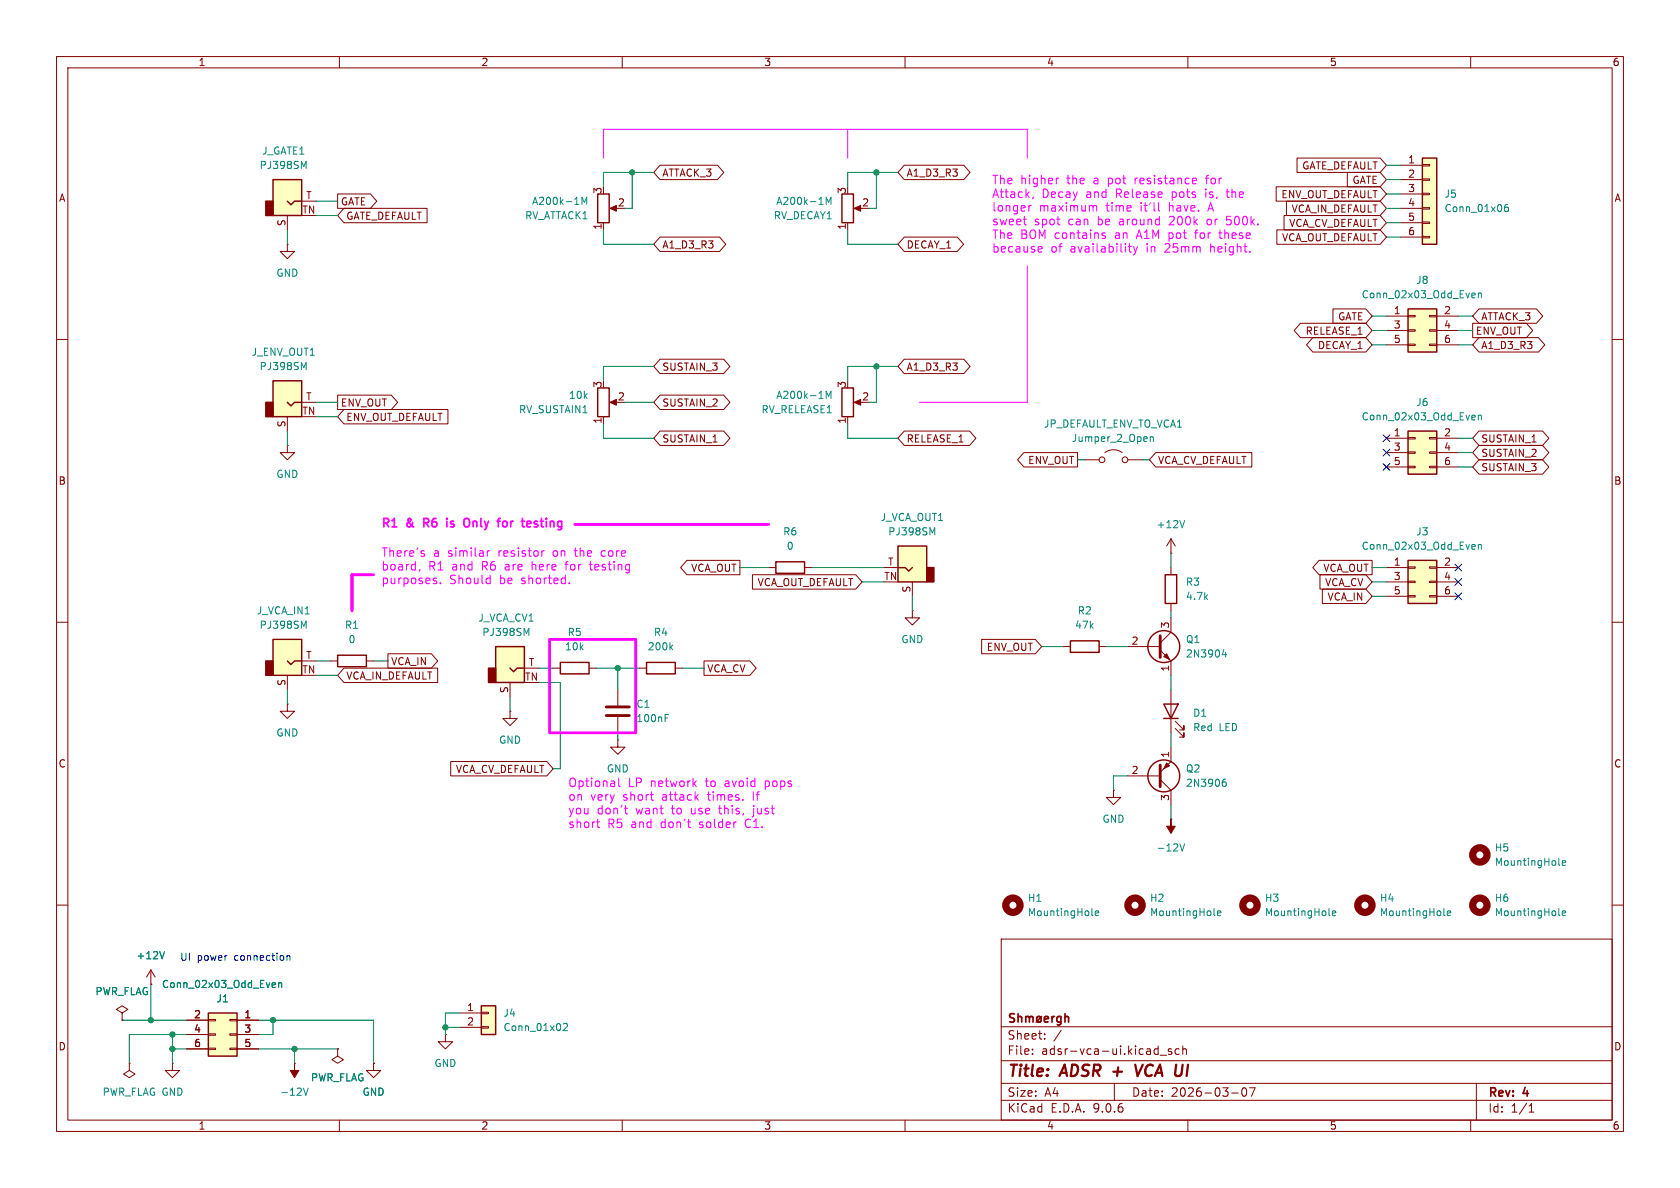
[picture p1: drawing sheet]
<svg xmlns="http://www.w3.org/2000/svg" width="297mm" height="210mm" viewBox="0 0 297 210" stroke-linecap="round" stroke-linejoin="round" font-family="sans-serif">
<g fill="none" stroke="#840000" stroke-width=".18">
<path d="M10 10h277v190h-277zM12 12h273v186h-273zM60 10v2M110 10v2M160 10v2M210 10v2M260 10v2M10 60h2M285 60h2M10 110h2M285 110h2M10 160h2"/>
<path d="M177 166h108v32h-108zM285 160h2M60 198v2M110 198v2M160 198v2M177 194.5h108M177 191.5h108M177 187.5h108M177 181.5h108M182.5 186.3v.1M182.5 185.5v.1M184.7 183.6v.1"/>
<path d="M184.7 182.8v.1M187.6 182.1l-1.3 2M197 191.5v3M205.1 186.5h1.1M207.1 185.5l-.4-.1-.2 .2 .1 .2 .5 .2v.3h-.6M208.5 185.5l-.5-.1-.3 .3v.4l.2 .2h.6M209.1 185.5l.2-.1 .4 .1v.9M209.1 184.9v1.5M210 198v2M217.7 193.2h1.2M219.7 192.4l.2-.1a.81 .81 0 0 1 .6 .6 .81 .81 0 0 1-.3 .8l-.2 .1a.81 .81 0 0 1-.3-1.4zM220.9 192.3h1l-.7 1.5"/>
<path d="M260 198v2M261 191.5v6.5M270.3 196.6h.9M270.3 195.5l.4-.4v1.5"/>
</g>
<path d="M200.7 188.2l.4 2 .9-2" fill="none" stroke="#840000" stroke-width=".4"/>
<g fill="none" stroke="#840000" stroke-width=".3">
<path d="M179.3 179.3l-.5-.1-.2 .1v.5l.6 .2 .1 .4-.2 .3-.6-.1M180 179.8l.2-.1 .4 .1v.9M180 179.2v1.5M181.3 179.8l.5-.1 .2 .2M181.3 179.7v1M182 179.9l.2-.2 .4 .1v.9M182 179.9v.8M183.4 179.8l.4-.1 .3 .3v.4l-.3 .3-.4-.1-.1-.2v-.4zM184.1 179.7l-.9 1M186 179.7v1M186.4 179.7l-.3 .1-.1 .2M187.6 179.8l-.5-.1-.3 .3v.4l.2 .2h.6"/>
<path d="M187.6 179.7v1.2l-.3 .3-.4-.1M188.3 179.8l.2-.1 .3 .1 .1 .9M188.3 179.2v1.5M184.6 180.2l.7-.2v-.2l-.5-.1-.2 .2 .1 .7h.6"/>
</g>
<path d="M158.7 96.5h5.1v6.4h-5.1z" fill="#ffffc2"/>
<path d="M163.8 100.3h1.3v2.6h-1.3z" fill="#840000" stroke="#840000" stroke-width=".25"/>
<path d="M158.7 96.5h5.1v6.4h-5.1zM158.7 100.3h1.3l.7 .7 .6-.7" fill="none" stroke="#840000" stroke-width=".25"/>
<path d="M156.2 100.3h2.5M161.3 102.9v2.5" fill="none" stroke="#840000" stroke-width=".18"/>
<path d="M164.8 94.2l.5-.9v1.3" fill="none" stroke="#008484" stroke-width=".18"/>
<path d="M248.9 99.1h5.1v7.6h-5.1z" fill="#ffffc2"/>
<path d="M248.9 99.1h5.1v7.6h-5.1z" fill="none" stroke="#840000" stroke-width=".25"/>
<g fill="none" stroke="#840000" stroke-width=".18">
<path d="M245.1 100.3h3.8M245.1 102.9h3.8M245.1 105.4h3.8M248.9 100.2h1.3v.3h-1.3zM248.9 102.7h1.3v.3h-1.3zM248.9 105.3h1.3v.2h-1.3zM252.7 100.2h1.3v.3h-1.3zM252.7 102.7h1.3v.3h-1.3zM252.7 105.3h1.3v.2h-1.3zM254 100.3h3.8M254 102.9h3.8M254 105.4h3.8"/>
<path d="M109.2 130.8v1.3h1.3l-1.3 1.3-1.3-1.3h1.3M109.2 130.8h.1"/>
</g>
<path d="M260.4 96.3h.3l.1 .3-.6 .1M260.7 97l-.3 .1M261.3 96.4l.2-.1h.3l.1 .8M261.3 96.3v.8M255.3 161.7l.1 .2M255.9 161.4l.6-.1-.1-.2-.4-.1-.1 .2v.6h.5M275.6 161.7l.2 .2M276.2 161.4l.6-.1-.1-.2-.3-.1-.2 .2v.6h.5" fill="none" stroke="#008484" stroke-width=".18"/>
<g fill="none" stroke="#840000" stroke-width="1.3">
<circle cx="241.3" cy="160" r="1.27"/>
<circle cx="261.6" cy="160" r="1.27"/>
</g>
<path d="M248.9 54.6h5.1v7.6h-5.1z" fill="#ffffc2"/>
<path d="M248.9 54.6h5.1v7.6h-5.1z" fill="none" stroke="#840000" stroke-width=".25"/>
<path d="M245.1 55.9h3.8M245.1 58.4h3.8M248.9 55.8h1.3v.2h-1.3zM248.9 58.3h1.3v.2h-1.3zM252.7 55.8h1.3v.2h-1.3zM252.7 58.3h1.3v.2h-1.3zM254 55.9h3.8M254 58.4h3.8M245.1 61h3.8M248.9 60.8h1.3v.3h-1.3zM252.7 60.8h1.3v.3h-1.3zM254 61h3.8" fill="none" stroke="#840000" stroke-width=".18"/>
<path d="M260.4 51.8l.3 .1 .1 .2-.6 .1M260.7 52.6h-.3M261.3 51.9l.2-.1 .3 .1 .1 .7M261.3 51.8v.8" fill="none" stroke="#008484" stroke-width=".18"/>
<path d="M251.5 27.9h2.5v15.3h-2.5z" fill="#ffffc2"/>
<path d="M251.5 27.9h2.5v15.3h-2.5z" fill="none" stroke="#840000" stroke-width=".25"/>
<path d="M247.6 29.2h3.9M247.6 31.8h3.9M247.6 34.3h3.9M247.6 36.8h3.9M247.6 39.4h3.9M251.5 29.1h1.2v.2h-1.2zM251.5 31.6h1.2v.3h-1.2zM251.5 34.2h1.2v.2h-1.2zM251.5 36.7h1.2v.3h-1.2zM251.5 39.2h1.2v.3h-1.2zM247.6 41.9h3.9M251.5 41.8h1.2v.2h-1.2z" fill="none" stroke="#840000" stroke-width=".18"/>
<path d="M266.6 36.1l-.4 .1a.86 .86 0 0 0 0 1.2l.4-.1 .1-.4-.3-.3-.3 .1-.1 .2" fill="none" stroke="#008484" stroke-width=".18"/>
<path d="M248.9 76.2h5.1v7.6h-5.1z" fill="#ffffc2"/>
<g fill="none" stroke="#840000" stroke-width=".25">
<path d="M248.9 76.2h5.1v7.6h-5.1zM189.2 113.3h5.1v2h-5.1zM206 101.6h2v5.1h-2zM205.7 124.5h2.6l-1.3 2.5zM205.7 127h2.6"/>
<circle cx="205.7" cy="114.3" r="2.82"/>
<circle cx="205.7" cy="137.2" r="2.82"/>
</g>
<g fill="none" stroke="#840000" stroke-width=".18">
<path d="M245.1 77.5h3.8M248.9 77.3h1.3v.3h-1.3zM248.9 79.9h1.3v.2h-1.3zM252.7 77.3h1.3v.3h-1.3zM252.7 79.9h1.3v.2h-1.3zM254 77.5h3.8M191.8 81.3h2.5M195.3 80a2.54 2.54 0 0 1 3.1 0M199.4 81.3h2.5M207 97.8h.1M207 95.3v2.5M207 95.3l-.8 1.2"/>
<path d="M207 95.3l.8 1.2M245.1 80h3.8M245.1 82.6h3.8M248.9 82.4h1.3v.3h-1.3zM252.7 82.4h1.3v.3h-1.3zM254 80h3.8M254 82.6h3.8M188 114.3h1.2M194.3 114.3h1.3M199.4 114.3h5.7M205.1 114.9l1.9 1.9v2.6M207 100.3v1.3"/>
<path d="M207 106.7v1.3M207 109.2v2.6l-1.9 1.9M196.8 139.7v1.3h1.3l-1.3 1.2-1.2-1.2h1.2M196.8 139.7h.1M199.4 137.2h5.7M205.1 137.8l1.9 1.9v2.5M207 132.1v2.5l-1.9 1.9M207 121.9v7.6M207.8 128.8l1.5 1.5v-.8v.8h-.8M207.8 127.5l1.5 1.5v-.7v.7h-.8M207 144.8h.1"/>
<circle cx="194.8" cy="81.3" r=".51"/>
<circle cx="198.9" cy="81.3" r=".51"/>
</g>
<g fill="none" stroke="#008484" stroke-width=".18">
<path d="M203.4 77.2v.8M203.4 77.3l.1-.1 .3 .1 .1 .7M260.4 73.4l.3 .1 .1 .2-.6 .1M260.7 74.2h-.3M261.3 73.5l.2-.1 .3 .1 .1 .7M261.3 73.4v.8M209.4 92l-.4 1.3M216.4 114.8l-.3 .9h.8M216.7 115.3v.8M216.2 138.3l.4-.1 .2 .3-.1 .4h-.5M216.7 137.7l-.4 .2M208.6 149.2l.4 1.2 .4-1.2"/>
<path d="M193 161.7l.2 .2M193.6 161.4l.6-.1v-.2l-.4-.1-.2 .2 .1 .6h.5M214.6 161.7l.2 .2M215.2 161.4l.6-.1v-.2l-.4-.1-.2 .2 .1 .6h.5M234.9 161.7l.2 .2M235.5 161.4l.6-.1v-.2l-.4-.1-.2 .2 .1 .6h.5"/>
</g>
<path d="M205.1 112.4v3.8M205.1 135.3v3.8" fill="none" stroke="#840000" stroke-width=".51"/>
<g fill="#840000" stroke="#840000" stroke-width=".18">
<path d="M206.2 134.9l.6 .5-1.1 .5z"/>
<path d="M205.7 116.1l.5-.5 .6 1z"/>
<path d="M207 144.8v1.3h.8l-.8 1.2-.8-1.2h.8z"/>
</g>
<g fill="none" stroke="#840000" stroke-width="1.3">
<circle cx="179.1" cy="160" r="1.27"/>
<circle cx="200.7" cy="160" r="1.27"/>
<circle cx="221" cy="160" r="1.27"/>
</g>
<path d="M48.3 31.8h5v6.3h-5z" fill="#ffffc2"/>
<path d="M47 35.6h1.3v2.5h-1.3z" fill="#840000" stroke="#840000" stroke-width=".25"/>
<path d="M48.3 31.8h5v6.3h-5zM50.8 35.6l.6 .6 .7-.6h1.2M105.7 68.6h2v5.1h-2zM148.8 68.6h2.1v5.1h-2.1zM137.2 99.3h5v2h-5zM59.7 115.8h5.1v2.1h-5.1zM99.1 117.1h5v2h-5z" fill="none" stroke="#840000" stroke-width=".25"/>
<g fill="none" stroke="#840000" stroke-width=".18">
<path d="M50.8 38.1v2.5M53.3 35.6h2.6M50.8 43.2v1.3h1.3l-1.3 1.2-1.3-1.2h1.3M50.8 43.2h.1M50.8 78.7v1.3h1.3l-1.3 1.3-1.3-1.3h1.3M50.8 78.7h.1M106.7 73.7v1.2M108.2 71.1h1M149.9 73.7v1.2M151.4 71.1h1M58.4 116.8h1.3M64.8 116.8h1.2"/>
<path d="M97.8 118.1h1.3M104.1 118.1h1.3M135.9 100.3h1.3M142.2 100.3h1.3M161.3 108v1.2h-1.3l1.3 1.3 1.3-1.3h-1.3M161.3 108h.1M90.2 125.7v1.3h1.2l-1.2 1.3-1.3-1.3h1.3M90.2 125.7h.1"/>
</g>
<path d="M53.7 29.4l.4-.9v1.3M146.1 70.4v-1.2l.4 .9 .4-.9v1.2" fill="none" stroke="#008484" stroke-width=".18"/>
<g fill="#840000" stroke="#840000" stroke-width=".18">
<path d="M107.8 71.1l1.2-.5v1z"/>
<path d="M151 71.1l1.1-.5v1z"/>
</g>
<path d="M87.6 114.3h5.1v6.4h-5.1z" fill="#ffffc2"/>
<path d="M86.4 118.1h1.2v2.6h-1.2z" fill="#840000" stroke="#840000" stroke-width=".25"/>
<path d="M148.8 34.3h2.1v5.1h-2.1zM87.6 114.3h5.1v6.4h-5.1zM90.2 118.1l.6 .6 .6-.6h1.3M114.3 117.1h5.1v2h-5.1z" fill="none" stroke="#840000" stroke-width=".25"/>
<path d="M149.9 39.4v1.2M151.4 36.8h1M92.7 118.1h2.5M113 118.1h1.3M119.4 118.1h1.2M90.2 120.7v2.5" fill="none" stroke="#840000" stroke-width=".18"/>
<path d="M146.1 36.1v-1.2l.4 .9 .4-.9v1.2M93.1 112l.4-.9v1.2M118.6 114.4l.3 .5M118.9 114l-.5 .5" fill="none" stroke="#008484" stroke-width=".18"/>
<path d="M151 36.8l1.1-.5v1z" fill="#840000" stroke="#840000" stroke-width=".18"/>
<path d="M36.8 179.1h5.1v7.6h-5.1z" fill="#ffffc2"/>
<path d="M36.8 179.1h5.1v7.6h-5.1z" fill="none" stroke="#840000" stroke-width=".25"/>
<g fill="none" stroke="#840000" stroke-width=".18">
<path d="M26.7 174h.1M26.7 171.5l-.8 1.2M26.7 171.5l.7 1.2M26.7 171.5v2.5M22.9 188v1.2l1 .7-1 .6-1.1-.6 1.1-.7M22.9 188h.1M30.5 188v1.2h1.2l-1.2 1.3-1.3-1.3h1.3M30.5 188h.1M33 180.3h3.8M33 182.9h3.8M33 185.4h3.8M36.8 180.2h1.3v.3h-1.3z"/>
<path d="M36.8 182.8h1.3v.2h-1.3zM36.8 185.3h1.3v.2h-1.3zM40.6 180.2h1.3v.3h-1.3zM40.6 182.8h1.3v.2h-1.3zM40.6 185.3h1.3v.2h-1.3zM41.9 180.3h3.8M41.9 182.9h3.8M41.9 185.4h3.8M52.1 188h.1M59.7 185.4v1.3l1 .6-1 .7-1-.7 1-.6M59.7 185.4h.1M66 188v1.2h1.3l-1.3 1.3-1.2-1.3h1.2"/>
<path d="M66 188h.1M78.7 182.9v1.3h1.3l-1.3 1.2-1.2-1.2h1.2M78.7 182.9h.1"/>
</g>
<path d="M29.1 168.2l-.4 1.3M48.3 173.7l.4 .1v.2l-.6 .1M48.7 174.5l-.4 .1M49.3 173.8l.1-.1 .3 .1 .1 .8M49.3 173.7v.9M53.6 192.3l.5 1.3 .4-1.3" fill="none" stroke="#008484" stroke-width=".18"/>
<path d="M52.1 188v1.2h.7l-.7 1.3-.8-1.3h.8z" fill="#840000" stroke="#840000" stroke-width=".18"/>
<path d="M85.1 177.8h2.5v5.1h-2.5z" fill="#ffffc2"/>
<path d="M85.1 177.8h2.5v5.1h-2.5z" fill="none" stroke="#840000" stroke-width=".25"/>
<path d="M81.3 179.1h3.8M85.1 178.9h1.3v.3h-1.3zM81.3 181.6h3.8M85.1 181.5h1.3v.2h-1.3z" fill="none" stroke="#840000" stroke-width=".18"/>
<path d="M99.6 181l.5-.1 .2 .4-.8 .9h.8" fill="none" stroke="#008484" stroke-width=".18"/>
<path d="M48.3 113h5v6.4h-5z" fill="#ffffc2"/>
<path d="M47 116.8h1.3v2.6h-1.3z" fill="#840000" stroke="#840000" stroke-width=".25"/>
<path d="M105.7 34.3h2v5.1h-2zM48.3 113h5v6.4h-5zM50.8 116.8l.6 .7 .7-.7h1.2" fill="none" stroke="#840000" stroke-width=".25"/>
<path d="M106.7 39.4v1.2M108.2 36.8h1M50.8 119.4v2.5M53.3 116.8h2.6M50.8 124.5v1.2h1.3l-1.3 1.3-1.3-1.3h1.3M50.8 124.5h.1M21.6 179.1l1-.7-1-.6-1 .6 1 .7v1.2M21.6 180.3h.1" fill="none" stroke="#840000" stroke-width=".18"/>
<path d="M102.9 36.1v-1.2l.4 .9 .4-.9v1.2M53.7 110.7l.4-.9v1.3M275.6 152.8l.2 .2M276.2 152.6l.6-.2-.1-.2-.3-.1-.2 .2v.6h.5" fill="none" stroke="#008484" stroke-width=".18"/>
<path d="M107.8 36.8l1.2-.5v1z" fill="#840000" stroke="#840000" stroke-width=".18"/>
<circle cx="261.6" cy="151.1" r="1.27" fill="none" stroke="#840000" stroke-width="1.3"/>
<path d="M48.3 67.3h5v6.4h-5z" fill="#ffffc2"/>
<path d="M47 71.1h1.3v2.6h-1.3z" fill="#840000" stroke="#840000" stroke-width=".25"/>
<path d="M48.3 67.3h5v6.4h-5zM50.8 71.1l.6 .7 .7-.7h1.2" fill="none" stroke="#840000" stroke-width=".25"/>
<g fill="none" stroke="#840000" stroke-width=".18">
<path d="M59.7 34.3h5.8l1.1 1.3-1.1 1.2h-5.8zM60.8 36.8h14.7v2.6h-14.7l-1.1-1.3zM116.7 29.2h10.1l1.2 1.3-1.2 1.3h-10.1l-1.1-1.3zM159.9 29.2h10.5l1.1 1.3-1.1 1.3h-10.5l-1.2-1.3zM225.6 33h18.4l1.1 1.3-1.1 1.3h-18.4zM227 38.1h17l1.1 1.3-1.1 1.2h-17zM227.4 35.6h16.6l1.1 1.2-1.1 1.3h-16.6zM229.3 27.9h14.7l1.1 1.3-1.1 1.3h-14.7zM238.2 30.5h5.8l1.1 1.3-1.1 1.2h-5.8zM116.7 41.9h10.5l1.1 1.3-1.1 1.3h-10.5l-1.1-1.3zM159.9 41.9h9.3l1.1 1.3-1.1 1.3h-9.3l-1.2-1.3zM225.7 40.6h18.3l1.1 1.3-1.1 1.3h-18.3z"/>
<path d="M229.9 57.1h11.6l1.1 1.3-1.1 1.3h-11.6l-1.1-1.3zM232.1 59.7h9.4l1.1 1.3-1.1 1.2h-9.4l-1.1-1.2zM235.6 54.6h5.9l1.1 1.3-1.1 1.3h-5.9zM260.3 57.1h9.5l1.2 1.3-1.2 1.3h-9.5zM261.5 59.7h10.5l1.1 1.3-1.1 1.2h-10.5l-1.2-1.2zM261.5 54.6h10.1l1.1 1.3-1.1 1.3h-10.1l-1.2-1.3zM50.8 73.7v2.5M53.3 71.1h2.6M59.7 69.8h9.5l1.1 1.3-1.1 1.3h-9.5zM60.8 72.4h18.4v2.5h-18.4l-1.1-1.2zM116.7 63.5h11.2l1.1 1.3-1.1 1.2h-11.2l-1.1-1.2zM116.7 76.2h11.2l1.1 1.3-1.1 1.2h-11.2l-1.1-1.2z"/>
<path d="M116.7 69.8h11.2l1.1 1.3-1.1 1.3h-11.2l-1.1-1.3zM159.9 63.5h10.5l1.1 1.3-1.1 1.2h-10.5l-1.2-1.2zM159.9 76.2h11.5l1.1 1.3-1.1 1.2h-11.5l-1.2-1.2zM261.5 76.2h11.2l1.1 1.3-1.1 1.2h-11.2l-1.2-1.2zM261.5 78.7h11.2l1.1 1.3-1.1 1.3h-11.2l-1.2-1.3zM121.4 99.1h9.4v2.5h-9.4l-1.1-1.3zM181 80h9.5v2.6h-9.5l-1.1-1.3zM204.3 80h17v2.6h-17l-1.1-1.3zM233.2 99.1h9.4v2.5h-9.4l-1.1-1.3zM261.5 81.3h11.2l1.1 1.3-1.1 1.2h-11.2l-1.2-1.2zM60.8 118.1h16.6v2.6h-16.6l-1.1-1.3zM68.6 115.6h7.7l1.1 1.2-1.1 1.3h-7.7z"/>
<path d="M124.5 116.8h8.1l1.1 1.3-1.1 1.3h-8.1zM133 101.6h18.3l1.1 1.3-1.1 1.2h-18.3zM173.5 113h9.5l1.1 1.3-1.1 1.3h-9.5zM233.4 101.6h8.1l1.1 1.3-1.1 1.2h-8.1zM233.8 104.1h7.7l1.1 1.3-1.1 1.3h-7.7zM79.7 134.6h17l1.1 1.3-1.1 1.3h-17zM109.2 121.9v2.8M109.2 126.7v2.8M26.7 174h.1M21.6 180.3h.1M33 180.3h3.8M33 182.9h3.8"/>
<path d="M33 185.4h3.8M41.9 180.3h3.8M41.9 182.9h3.8M41.9 185.4h3.8M59.7 185.4h.1M66 188h.1"/>
</g>
<path d="M53.7 65l.4-.9v1.2M117.6 126.9h.4M117.6 126.3h.6M29.1 168.2l-.4 1.3M48.3 173.7l.4 .1v.2l-.6 .1M48.7 174.5l-.4 .1M49.3 173.8l.1-.1 .3 .1 .1 .8M49.3 173.7v.9" fill="none" stroke="#008484" stroke-width=".18"/>
<path d="M107.2 125h4.1M107.2 126.5h4.1" fill="none" stroke="#840000" stroke-width=".51"/>
<path d="M106.7 27.9v-5h74.9v5M149.9 22.9v5M181.6 47v24.1h-19" fill="none" stroke="#f0f" stroke-width=".18"/>
<path d="M101.6 92.7h34.3M66 101.6h-3.8v6.4M97.2 113h15.2v16.5h-15.2z" fill="none" stroke="#f0f" stroke-width=".5"/>
<g fill="none" stroke="#008400" stroke-width=".18">
<path d="M55.9 38.1h3.8M55.9 35.6h3.8M111.8 30.5v6.3h-1.3M115.6 30.5h-8.9v2.5M154.9 30.5v6.3h-1.2M158.7 30.5h-8.8v2.5M245.1 36.8h2.5M245.1 34.3h2.5M245.1 39.4h2.5M245.1 31.8h2.5M245.1 29.2h2.5M50.8 40.6v2.6"/>
<path d="M106.7 40.6v2.6h8.9M149.9 40.6v2.6h8.8M242.6 55.9h2.5M242.6 58.4h2.5M245.1 41.9h2.5M257.8 55.9h2.5M257.8 58.4h2.5M50.8 76.2v2.5M55.9 73.7h3.8M55.9 71.1h3.8M106.7 74.9v2.6h8.9M110.5 71.1h5.1"/>
<path d="M115.6 64.8h-8.9v2.5M149.9 74.9v2.6h8.8M154.9 64.8v6.3h-1.2M158.7 64.8h-8.8v2.5M242.6 61h2.5M257.8 77.5h2.5M257.8 61h2.5M190.5 81.3h1.3M201.9 81.3h1.3M207 97.8v2.5M257.8 82.6h2.5M257.8 80h2.5"/>
<path d="M55.9 116.8h2.5M55.9 119.4h3.8M66 116.8h2.6M95.2 118.1h2.6M105.4 118.1h7.6M109.2 118.1v3.8M120.6 118.1h3.9M130.8 100.3h5.1M143.5 100.3h12.7M152.4 102.9h3.8M161.3 105.4v2.6M184.1 114.3h3.9"/>
<path d="M195.6 114.3h3.8M207 108v1.2M207 119.4v2.5M242.6 100.3h2.5M242.6 102.9h2.5M242.6 105.4h2.5M50.8 121.9v2.6M90.2 123.2v2.5M95.2 120.7h3.9v15.2h-1.3M109.2 129.5v1.3M199.4 137.2h-2.6v2.5M207 129.5v2.6"/>
<path d="M207 142.2v2.6M26.7 174v6.3M81.3 179.1h-2.6v3.8M21.6 180.3h11.4M30.5 185.4h2.5M30.5 182.9v5.1M33 182.9h-10.1v5.1M45.7 185.4h14M45.7 180.3h20.3v7.7M48.3 180.3v2.6h-2.6M52.1 185.4v2.6M78.7 181.6h2.6"/>
</g>
<path d="M244.5 76.9l1.2 1.2M244.5 79.4l1.2 1.2M245.7 76.9l-1.2 1.2M245.7 79.4l-1.2 1.2M244.5 81.9l1.2 1.3M245.7 81.9l-1.2 1.3M257.2 99.7l1.2 1.2M258.4 99.7l-1.2 1.2M257.2 104.8l1.2 1.2M257.2 102.3l1.2 1.2M258.4 104.8l-1.2 1.2M258.4 102.3l-1.2 1.2" fill="none" stroke="#000084" stroke-width=".18"/>
<g fill="none" stroke="#f0f" stroke-width=".19">
<path d="M181.3 39.7h.2M181.9 36.3v1M182.3 36.3l-.3 .1-.1 .2M182.7 34.8l-.2 .3M187.2 31.5l-.3 .1M193.3 36.4h.5l.1 .9M200.7 31.5v1M201 31.5l-.3 .3M204.9 37.3h.1M207.5 38.9l-.8 .8h.9M213.1 31.5h.6M213.2 33.4v.2"/>
<path d="M213.2 33.9v1M213.7 31l-.4 .2v1.3M213.7 36.9h.7M214 38.8l-.3-.1-.3 .3v.5l.1 .2h.5M214 35.8l-.5 1.5M216.7 33.9h.6M216.9 38.2h.7M217 33.4v1.3l.3 .2M217 38.8l.6 .2M217.6 39.6l-.6 .1M183.7 43.6h.5v.3l-.7 .2M184.2 44.5l-.5 .1"/>
<path d="M195 41.7h.4l.1 .2-.3 .3h-.2M195 41.2h.4M199.5 43.6h.5M199.7 44.5l.3 .1M200.4 43.6l.3 1M200.7 44.6l-.1 .3-.2 .2M201.1 43.6l-.4 1M201.4 40.7l-.5 1.5M206.7 42.1l.4 .1M206.7 41.2v1.5M206.7 43.7l-.8 .9h.9M207.1 41.2h-.4"/>
<path d="M211.2 41.2h.5M211.5 40.7l-.1 1.5M214 43.1v1.5M214.5 43.6l-.5 .1M215.5 41.2h.5M215.7 40.7v1.2l.3 .3M74.9 97.8l.2 .3-.2 .2M74.9 97.3l.1 .1M86.6 97.3l-.3 .1-.2 .2M94.1 99.3v1.5M94.5 99.8l-.4 .1M96.1 97.3h.1"/>
<path d="M99.9 99.8h.5M100.1 99.3v1.5M101.5 97.3h.6M101.7 96.8v1.3l.2 .2M104.1 99.8h.6M104.4 99.3v1.2l.3 .3M106.9 97.3l-.5 .1-.1 .2 .1 .6 .5 .1M74.2 100.7l-.1 .3M77 102.7l.2 .2-.2 .3M77 102.2l.1 .1M77.9 103v.2M86.5 102.2l.1 .1"/>
<path d="M86.6 101.7v1.5M86.6 103.1l-.1 .1M100.6 103v.2M109.4 137.6v1.2l.2 .3M133.2 140v1.5M135.3 138.1v1.5M135.3 139l.4 .1M135.7 138.1h-.4M105.5 145.3h.5M105.7 144.8v1.3l.3 .2M110.4 142.9h.6M110.7 143.8l.3 .1"/>
<path d="M125 140.5h.6M127 142.9h.6M127.2 142.4v1.3l.3 .2M131.8 145.2l-.1 .5 .3 .5M133.2 142.4v.1M133.2 142.9v1.3l-.2 .2"/>
</g>
<path d="M74.9 92.4h.6M75.5 91.6h-.6v1.5M79 91.6v.2M79 92.1v1M79.7 93.1h.1M79.7 92.2v.4M82.4 91.6a.5 .5 0 0 1 .6 .5v.5a.5 .5 0 0 1-.6 .5M89.2 92.1l.3 .1 .2 .2-.1 .6-.4 .1M94.4 93.1h.5M94.9 92.1l-.4 .1-.1 .2 .1 .2h.4" fill="none" stroke="#f0f" stroke-width=".3"/>
<path d="M50.7 168.9v.9M50.7 169l.2-.1 .3 .1 .1 .8" fill="none" stroke="#0000c2" stroke-width=".18"/>
<g fill="#008400" stroke="#008400" stroke-width=".18">
<circle cx="109.2" cy="118.1" r=".46"/>
<circle cx="154.9" cy="30.5" r=".46"/>
<circle cx="154.9" cy="64.8" r=".46"/>
<circle cx="30.5" cy="182.9" r=".46"/>
<circle cx="52.1" cy="185.4" r=".46"/>
<circle cx="48.3" cy="180.3" r=".46"/>
<circle cx="30.5" cy="185.4" r=".46"/>
<circle cx="78.7" cy="181.6" r=".46"/>
<circle cx="26.7" cy="180.3" r=".46"/>
<circle cx="111.8" cy="30.5" r=".46"/>
</g>
<g font-size="2.8" fill="#840000">
<text x="178" y="190.9">Title:</text>
<text x="187.7" y="190.9">ADSR +</text>
<text x="202.4" y="190.9">VCA UI</text>
</g>
<g font-size="2.1" fill="#f0f">
<text x="175.3" y="32.8">The</text>
<text x="175.3" y="35.3">Attack,</text>
<text x="180.5" y="32.8">higher</text>
<text x="184.2" y="35.3">Decay</text>
<text x="188.9" y="32.8">the</text>
<text x="192.2" y="35.3">and</text>
<text x="193.8" y="32.8">a</text>
<text x="196.5" y="32.8">pot</text>
<text x="197.7" y="35.3">Release</text>
<text x="201.5" y="32.8">resistance</text>
<text x="207.8" y="35.3">pots</text>
<text x="214" y="35.3">is,</text>
<text x="214.4" y="32.8">for</text>
<text x="218" y="35.3">the</text>
<text x="175.3" y="37.7">longer</text>
<text x="175.3" y="40.1">sweet</text>
<text x="182.9" y="40.1">spot</text>
<text x="183.7" y="37.7">maximum</text>
<text x="189.1" y="40.1">can</text>
<text x="194.5" y="40.1">be</text>
<text x="195.8" y="37.7">time</text>
<text x="198.5" y="40.1">around</text>
<text x="202" y="37.7">it'll</text>
<text x="207.3" y="37.7">have.</text>
<text x="207.6" y="40.1">200k</text>
<text x="214.5" y="40.1">or</text>
<text x="214.6" y="37.7">A</text>
<text x="218.2" y="40.1">500k.</text>
<text x="175.3" y="42.5">The</text>
<text x="175.3" y="44.9">because</text>
<text x="180.5" y="42.5">BOM contains</text>
<text x="185.8" y="44.9">of</text>
<text x="189.4" y="44.9">availability</text>
<text x="197.5" y="42.5">an</text>
<text x="201.7" y="42.5">A1M</text>
<text x="203.1" y="44.9">in</text>
<text x="206.6" y="44.9">25mm</text>
<text x="207.5" y="42.5">pot</text>
<text x="212.5" y="42.5">for</text>
<text x="214.9" y="44.9">height.</text>
<text x="217" y="42.5">these</text>
<text x="67.3" y="93.7">R1</text>
<text x="72" y="93.7">&amp;</text>
<text x="75.6" y="93.7">R6</text>
<text x="80.3" y="93.7">is</text>
<text x="83.9" y="93.7">Only</text>
<text x="90.5" y="93.7">for</text>
<text x="95.4" y="93.7">testing</text>
<text x="67.3" y="98.7">There's</text>
<text x="67.3" y="101.1">board,</text>
<text x="75.8" y="101.1">R1</text>
<text x="76.6" y="98.7">a</text>
<text x="79.4" y="98.7">similar</text>
<text x="80.1" y="101.1">and</text>
<text x="85.6" y="101.1">R6</text>
<text x="88.5" y="98.7">resistor</text>
<text x="89.9" y="101.1">are</text>
<text x="94.9" y="101.1">here</text>
<text x="98.4" y="98.7">on</text>
<text x="101.2" y="101.1">for</text>
<text x="102.6" y="98.7">the</text>
<text x="105.7" y="101.1">testing</text>
<text x="107.5" y="98.7">core</text>
<text x="67.3" y="103.5">purposes.</text>
<text x="79.5" y="103.5">Should</text>
<text x="88.5" y="103.5">be</text>
<text x="92.6" y="103.5">shorted.</text>
<text x="100.3" y="139.4">Optional</text>
<text x="100.3" y="141.8">on</text>
<text x="104.4" y="141.8">very</text>
<text x="110.4" y="141.8">short</text>
<text x="111.1" y="139.4">LP</text>
<text x="115.2" y="139.4">network</text>
<text x="117.5" y="141.8">attack</text>
<text x="125.2" y="139.4">to</text>
<text x="125.8" y="141.8">times.</text>
<text x="128.8" y="139.4">avoid</text>
<text x="134" y="141.8">If</text>
<text x="136.1" y="139.4">pops</text>
<text x="100.3" y="144.2">you</text>
<text x="100.3" y="146.6">short</text>
<text x="105.6" y="144.2">don't</text>
<text x="107.4" y="146.6">R5</text>
<text x="111.8" y="146.6">and</text>
<text x="112.6" y="144.2">want</text>
<text x="117.3" y="146.6">don't</text>
<text x="119.2" y="144.2">to</text>
<text x="122.8" y="144.2">use</text>
<text x="124.3" y="146.6">solder</text>
<text x="128.1" y="144.2">this,</text>
<text x="132.6" y="146.6">C1.</text>
<text x="134.3" y="144.2">just</text>
</g>
<g font-size="2.1" fill="#840000">
<text x="178" y="184">Sheet:</text>
<text x="178" y="186.7">File:</text>
<text x="184.1" y="186.7">adsr-vca-ui.kicad_sch</text>
<text x="178" y="196.9">KiCad</text>
<text x="178" y="194.1">Size:</text>
<text x="184.7" y="194.1">A4</text>
<text x="185.7" y="196.9">E.D.A.</text>
<text x="193.3" y="196.9">9.0.6</text>
<text x="200" y="194.1">Date:</text>
<text x="207" y="194.1">2026-03-07</text>
<text x="263" y="194.3">Rev:</text>
<text x="263" y="196.9">Id:</text>
<text x="267.1" y="196.9">1/1</text>
<text x="269.4" y="194.3">4</text>
</g>
<g font-size="1.8" fill="#840000">
<text x="35" y="11.9">1</text>
<text x="85" y="11.9">2</text>
<text x="135" y="11.9">3</text>
<text x="185" y="11.9">4</text>
<text x="235" y="11.9">5</text>
<text x="285" y="11.9">6</text>
<text x="248.8" y="29">1</text>
<text x="10.3" y="35.9">A</text>
<text x="54" y="35.3">T</text>
<text x="106.4" y="34.4" transform="rotate(-90 106.4 34.4)">3</text>
<text x="117" y="31.4">ATTACK_3</text>
<text x="149.6" y="34.4" transform="rotate(-90 149.6 34.4)">3</text>
<text x="160.2" y="31.4">A1_D3_R3</text>
<text x="226.4" y="35.2">ENV_OUT_DEFAULT</text>
<text x="230.1" y="30.2">GATE_DEFAULT</text>
<text x="239" y="32.7">GATE</text>
<text x="248.8" y="31.5">2</text>
<text x="248.8" y="34">3</text>
<text x="285.3" y="35.9">A</text>
<text x="50.5" y="40.1" transform="rotate(-90 50.5 40.1)">S</text>
<text x="53.4" y="37.8">TN</text>
<text x="60.2" y="36.5">GATE</text>
<text x="61.1" y="39.1">GATE_DEFAULT</text>
<text x="106.4" y="40.7" transform="rotate(-90 106.4 40.7)">1</text>
<text x="109.1" y="36.6">2</text>
<text x="149.6" y="40.7" transform="rotate(-90 149.6 40.7)">1</text>
<text x="152.3" y="36.6">2</text>
<text x="227.8" y="40.3">VCA_CV_DEFAULT</text>
<text x="228.2" y="37.8">VCA_IN_DEFAULT</text>
<text x="248.8" y="36.6">4</text>
<text x="248.8" y="39.1">5</text>
<text x="248.8" y="41.7">6</text>
<text x="117" y="44.1">A1_D3_R3</text>
<text x="160.2" y="44.1">DECAY_1</text>
<text x="226.5" y="42.9">VCA_OUT_DEFAULT</text>
<text x="230.7" y="59.4">RELEASE_1</text>
<text x="236.5" y="56.8">GATE</text>
<text x="246.3" y="55.6">1</text>
<text x="246.3" y="58.2">3</text>
<text x="255.2" y="55.6">2</text>
<text x="255.2" y="58.2">4</text>
<text x="260.8" y="59.4">ENV_OUT</text>
<text x="261.8" y="56.8">ATTACK_3</text>
<text x="117" y="65.7">SUSTAIN_3</text>
<text x="160.2" y="65.7">A1_D3_R3</text>
<text x="232.9" y="61.9">DECAY_1</text>
<text x="246.3" y="60.7">5</text>
<text x="255.2" y="60.7">6</text>
<text x="261.8" y="61.9">A1_D3_R3</text>
<text x="54" y="70.9">T</text>
<text x="106.4" y="68.7" transform="rotate(-90 106.4 68.7)">3</text>
<text x="109.1" y="70.9">2</text>
<text x="149.6" y="68.7" transform="rotate(-90 149.6 68.7)">3</text>
<text x="152.3" y="70.9">2</text>
<text x="50.5" y="75.6" transform="rotate(-90 50.5 75.6)">S</text>
<text x="53.4" y="73.4">TN</text>
<text x="60.2" y="72.1">ENV_OUT</text>
<text x="61.1" y="74.6">ENV_OUT_DEFAULT</text>
<text x="106.4" y="75" transform="rotate(-90 106.4 75)">1</text>
<text x="117" y="72.1">SUSTAIN_2</text>
<text x="149.6" y="75" transform="rotate(-90 149.6 75)">1</text>
<text x="246.3" y="77.2">1</text>
<text x="255.2" y="77.2">2</text>
<text x="117" y="78.4">SUSTAIN_1</text>
<text x="160.2" y="78.4">RELEASE_1</text>
<text x="181.7" y="82.2">ENV_OUT</text>
<text x="204.6" y="82.2">VCA_CV_DEFAULT</text>
<text x="246.3" y="79.8">3</text>
<text x="246.3" y="82.3">5</text>
<text x="255.2" y="79.8">4</text>
<text x="255.2" y="82.3">6</text>
<text x="261.8" y="78.4">SUSTAIN_1</text>
<text x="261.8" y="81">SUSTAIN_2</text>
<text x="261.8" y="83.5">SUSTAIN_3</text>
<text x="10.3" y="85.9">B</text>
<text x="285.3" y="85.9">B</text>
<text x="122.1" y="101.3">VCA_OUT</text>
<text x="156.9" y="100.1">T</text>
<text x="233.8" y="101.3">VCA_OUT</text>
<text x="246.3" y="100.1">1</text>
<text x="255.2" y="100.1">2</text>
<text x="133.8" y="103.8">VCA_OUT_DEFAULT</text>
<text x="156.2" y="102.6">TN</text>
<text x="161" y="104.8" transform="rotate(-90 161 104.8)">S</text>
<text x="234.2" y="103.8">VCA_CV</text>
<text x="234.6" y="106.4">VCA_IN</text>
<text x="246.3" y="102.6">3</text>
<text x="246.3" y="105.2">5</text>
<text x="255.2" y="102.6">4</text>
<text x="255.2" y="105.2">6</text>
<text x="206.8" y="111.2" transform="rotate(-90 206.8 111.2)">3</text>
<text x="53.4" y="119.1">TN</text>
<text x="54" y="116.6">T</text>
<text x="69.1" y="117.8">VCA_IN</text>
<text x="93.4" y="117.9">T</text>
<text x="124.9" y="119.1">VCA_CV</text>
<text x="174.4" y="115.3">ENV_OUT</text>
<text x="200" y="114">2</text>
<text x="206.8" y="118.8" transform="rotate(-90 206.8 118.8)">1</text>
<text x="50.5" y="121.4" transform="rotate(-90 50.5 121.4)">S</text>
<text x="61.1" y="120.3">VCA_IN_DEFAULT</text>
<text x="89.9" y="122.6" transform="rotate(-90 89.9 122.6)">S</text>
<text x="92.7" y="120.4">TN</text>
<text x="10.3" y="135.9">C</text>
<text x="80.5" y="136.8">VCA_CV_DEFAULT</text>
<text x="200" y="136.9">2</text>
<text x="206.8" y="134.1" transform="rotate(-90 206.8 134.1)">1</text>
<text x="285.3" y="135.9">C</text>
<text x="206.8" y="141.7" transform="rotate(-90 206.8 141.7)">3</text>
<text x="82.5" y="178.8">1</text>
<text x="10.3" y="185.9">D</text>
<text x="34.2" y="180.1">2</text>
<text x="34.2" y="182.6">4</text>
<text x="34.2" y="185.2">6</text>
<text x="43.1" y="180.1">1</text>
<text x="43.1" y="182.6">3</text>
<text x="43.1" y="185.2">5</text>
<text x="82.5" y="181.4">2</text>
<text x="285.3" y="185.9">D</text>
<text x="35" y="199.9">1</text>
<text x="85" y="199.9">2</text>
<text x="135" y="199.9">3</text>
<text x="185" y="199.9">4</text>
<text x="235" y="199.9">5</text>
<text x="285" y="199.9">6</text>
</g>
<g font-size="1.8" fill="#008484">
<text x="46.3" y="27.5">J_GATE1</text>
<text x="45.8" y="30.1">PJ398SM</text>
<text x="255.3" y="35.2">J5</text>
<text x="92.7" y="39">RV_ATTACK1</text>
<text x="93.9" y="36.4">A200k-1M</text>
<text x="136.7" y="39">RV_DECAY1</text>
<text x="137.1" y="36.4">A200k-1M</text>
<text x="255.3" y="37.7">Conn_01x06</text>
<text x="48.8" y="49.1">GND</text>
<text x="240.6" y="52.9">Conn_02x03_Odd_Even</text>
<text x="250.3" y="50.4">J8</text>
<text x="44.4" y="63.1">J_ENV_OUT1</text>
<text x="45.8" y="65.6">PJ398SM</text>
<text x="100.5" y="70.7">10k</text>
<text x="137.1" y="70.7">A200k-1M</text>
<text x="250.3" y="72">J6</text>
<text x="91.7" y="73.3">RV_SUSTAIN1</text>
<text x="134.5" y="73.3">RV_RELEASE1</text>
<text x="184.5" y="75.8">JP_DEFAULT_ENV_TO_VCA1</text>
<text x="240.6" y="74.5">Conn_02x03_Odd_Even</text>
<text x="189.4" y="78.3">Jumper_2_Open</text>
<text x="48.8" y="84.7">GND</text>
<text x="138.4" y="94.8">R6</text>
<text x="155.6" y="92.3">J_VCA_OUT1</text>
<text x="156.9" y="94.8">PJ398SM</text>
<text x="204.4" y="93.6">+12V</text>
<text x="250.3" y="94.8">J3</text>
<text x="139" y="97.4">0</text>
<text x="240.6" y="97.4">Conn_02x03_Odd_Even</text>
<text x="209.6" y="103.7">R3</text>
<text x="209.6" y="106.3">4.7k</text>
<text x="45.3" y="108.8">J_VCA_IN1</text>
<text x="45.8" y="111.4">PJ398SM</text>
<text x="60.9" y="111.4">R1</text>
<text x="61.5" y="113.9">0</text>
<text x="84.5" y="110.1">J_VCA_CV1</text>
<text x="85.2" y="112.6">PJ398SM</text>
<text x="100.3" y="112.6">R5</text>
<text x="115.5" y="112.6">R4</text>
<text x="159.3" y="113.9">GND</text>
<text x="189.9" y="111.4">47k</text>
<text x="190.4" y="108.8">R2</text>
<text x="209.6" y="113.9">Q1</text>
<text x="99.8" y="115.2">10k</text>
<text x="114.4" y="115.2">200k</text>
<text x="209.6" y="116.4">2N3904</text>
<text x="112.4" y="125.3">C1</text>
<text x="48.8" y="130.4">GND</text>
<text x="88.1" y="131.7">GND</text>
<text x="112.4" y="127.9">100nF</text>
<text x="210.8" y="126.9">D1</text>
<text x="210.8" y="129.5">Red</text>
<text x="215.5" y="129.5">LED</text>
<text x="107.2" y="136.8">GND</text>
<text x="209.6" y="136.8">Q2</text>
<text x="209.6" y="139.3">2N3906</text>
<text x="194.8" y="145.6">GND</text>
<text x="204.4" y="150.7">-12V</text>
<text x="264.2" y="150.7">H5</text>
<text x="264.2" y="153.3">MountingHole</text>
<text x="181.6" y="159.6">H1</text>
<text x="203.2" y="159.6">H2</text>
<text x="223.5" y="159.6">H3</text>
<text x="243.8" y="159.6">H4</text>
<text x="264.2" y="159.6">H6</text>
<text x="181.6" y="162.2">MountingHole</text>
<text x="203.2" y="162.2">MountingHole</text>
<text x="223.5" y="162.2">MountingHole</text>
<text x="243.8" y="162.2">MountingHole</text>
<text x="264.2" y="162.2">MountingHole</text>
<text x="24" y="169.8">+12V</text>
<text x="16.8" y="176.1">PWR_FLAG</text>
<text x="28.5" y="174.9">Conn_02x03_Odd_Even</text>
<text x="38.2" y="177.4">J1</text>
<text x="88.9" y="179.9">J4</text>
<text x="88.9" y="182.5">Conn_01x02</text>
<text x="54.9" y="191.4">PWR_FLAG</text>
<text x="76.7" y="188.8">GND</text>
<text x="18" y="193.9">PWR_FLAG GND</text>
<text x="49.4" y="193.9">-12V</text>
<text x="64" y="193.9">GND</text>
</g>
<g font-size="1.8" fill="#0000c2">
<text x="31.7" y="169.9">UI</text>
<text x="34.9" y="169.9">power</text>
<text x="41.5" y="169.9">connection</text>
</g>
</svg>
